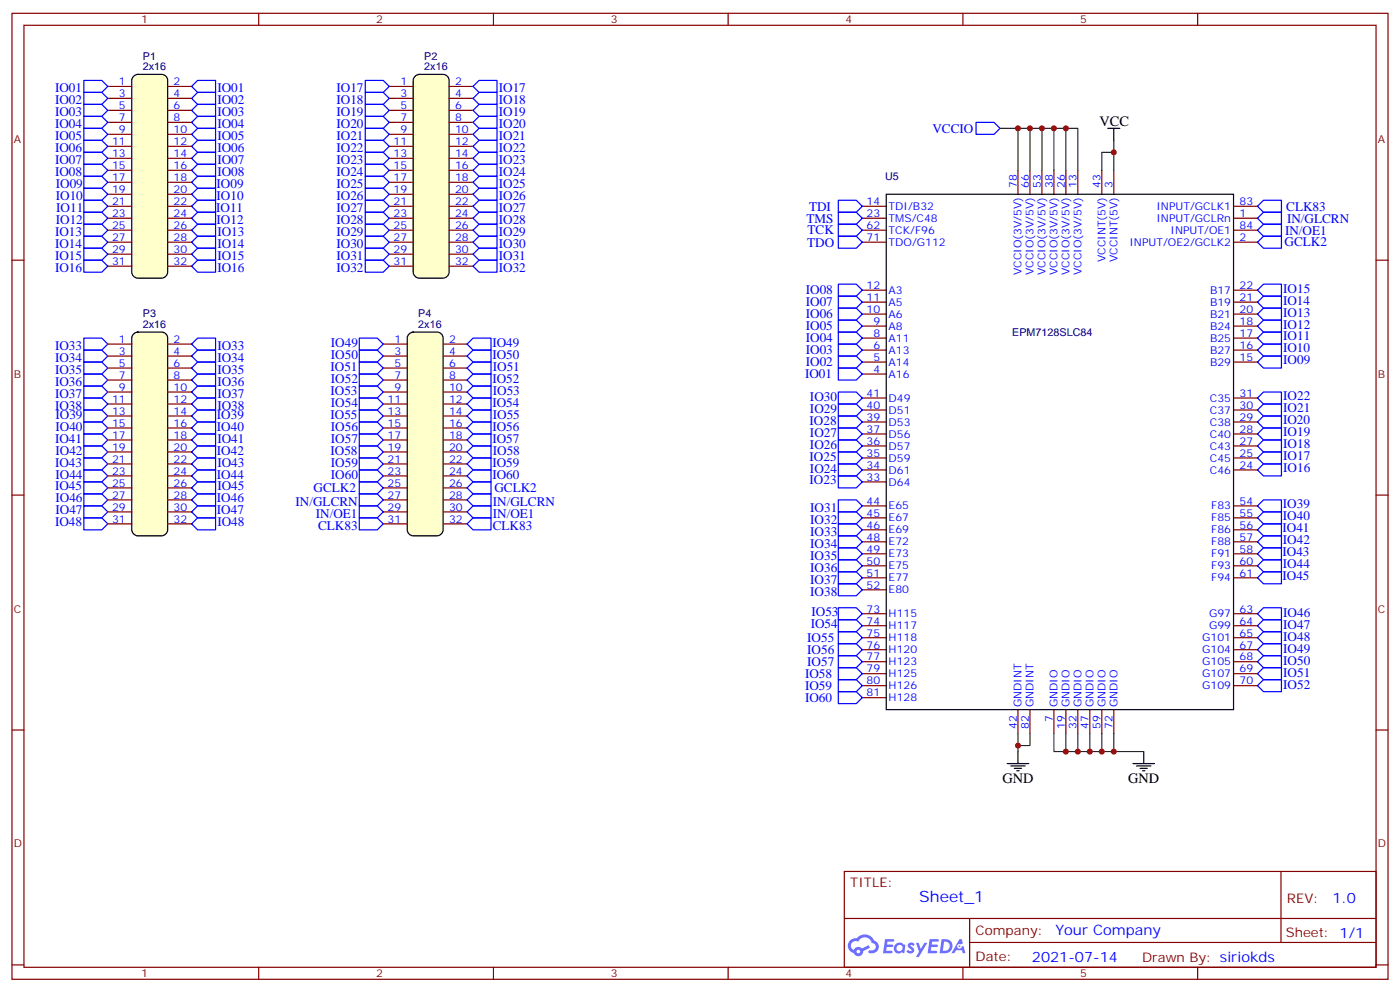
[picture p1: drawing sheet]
<svg xmlns="http://www.w3.org/2000/svg" width="412mm" height="292mm" viewBox="0 0 412 292" stroke-linecap="round" stroke-linejoin="round" font-family="sans-serif">
<g fill="none" stroke="#870000" stroke-width=".35">
<path d="M3.5 3.9h405.4v284.4h-405.4zM7.1 7.4h398.2v277.3h-398.2zM76.2 3.9v3.5M145.3 3.9v3.5M214.5 3.9v3.5M283.6 3.9v3.5M352.8 3.9v3.5M3.5 76.6h3.6M405.3 76.6h3.6M3.5 145.7h3.6M405.3 145.7h3.6M3.5 214.9h3.6"/>
<path d="M405.3 214.9h3.6M248.7 256.5h156.6v28.2h-156.6zM377.3 256.5v20.9M248.7 270.4h156.5M285.6 277.4h119.6M285.6 270.4v14.1M3.5 284h3.6M76.2 284.7v3.6M145.3 284.7v3.6M214.5 284.7v3.6M283.6 284.7v3.6M352.8 284.7v3.6"/>
<path d="M405.3 284h3.6"/>
</g>
<g fill="#5487ff">
<path d="M267.7 277.7a1.22 1.22 0 0 1 1.7 .2l-.4 .6a.47 .47 0 0 0-.3-.4 .47 .47 0 0 0-.5 .2l.1 .2a1.14 1.14 0 0 1 .8 1.8 1.14 1.14 0 0 1-1.9 0l-.2-.2 .5-.6 .7 .5a.29 .29 0 0 0 .3-.3 .29 .29 0 0 0-.2-.3 1.04 1.04 0 0 1-.6-1.7z"/>
<path d="M260.7 276.4h2.4l.3 .2-.2 .5-1.8 .1-.1 .8h1.5l.3 .4-.3 .4h-1.6l-.2 1.1h1.7l.2 .3-.2 .3-2.6 .1z"/>
<path d="M273.8 276.4h2.4l.3 .2-.1 .5-1.8 .1-.2 .8h1.6l.3 .4-.4 .4h-1.6l-.1 1.1h1.7l.2 .3-.2 .3-2.6 .1z"/>
<path d="M282.6 276.4h.7l.3 1.3-.6 .3a.69 .69 0 0 0-1 .3 .69 .69 0 0 0 .4 .9 .69 .69 0 0 0 .9-.6l.5-.2 .6 2.2h-.8l-.2-.9h-1.8l-.5 .9h-.8z"/>
<path d="M269.8 277.5h.8l.6 1.8 1.1-1.8h.9l-2.6 4.2h-.8l.9-1.5z"/>
<path d="M277.4 276.4l-.6 4.2h1.3a2.11 2.11 0 0 0 2.5-2.1 2.11 2.11 0 0 0-2.5-2.1zM278.1 277.2a1.39 1.39 0 0 1 1.7 1.4 1.39 1.39 0 0 1-1.8 1.3h-.3z"/>
<path d="M263.7 278.1a1.54 1.54 0 0 0-.1 2.1 1.54 1.54 0 0 0 2.2 .1l.6 .3 .3-2.3-.2-.3h-.4a1.49 1.49 0 0 0-2.4 .1zM264 279.1a.94 .94 0 0 1 1.8 0 .94 .94 0 0 1-1.8 0z"/>
<path d="M250.4 276.8a2.18 2.18 0 0 0 1.1 3.7 1.44 1.44 0 0 0 1.6 .9 1.44 1.44 0 0 0 1.2-1.4l2-1-.5-.8-1.9 1a1.47 1.47 0 0 0-2.4 .4 1.39 1.39 0 0 1-.7-1.9 1.39 1.39 0 0 1 2-.5 2.12 2.12 0 0 1 2.2-1.3 2.12 2.12 0 0 1 1.9 1.7 1.14 1.14 0 0 1 1.1 1.4 1.14 1.14 0 0 1-1.7 .7 .43 .43 0 0 0-.5 .4 .43 .43 0 0 0 .4 .5 1.98 1.98 0 0 0 2.5-1.2 1.98 1.98 0 0 0-1.2-2.6 3.1 3.1 0 0 0-5.3-.6l-.9 .1zM252.3 280.1a.55 .55 0 0 1 1.1 0 .55 .55 0 0 1-1.1 0z"/>
<circle cx="282.6" cy="278.5" r=".26"/>
</g>
<g fill="none" stroke="#870000" stroke-width=".35">
<path d="M299.9 50.1v7.1M303.4 50.1v7.1M306.9 50.1v7.1M310.4 50.1v7.1M314 50.1v7.1M317.5 50.1v7.1M324.6 50.1v7.1M328.1 50.1v7.1M254 60.7h7.1M254 64.2h7.1M254 67.8h7.1M254 71.3h7.1"/>
<path d="M363.4 60.7h7M363.4 64.2h7M363.4 67.8h7M363.4 71.3h7M254 85.4h7.1M254 88.9h7.1M254 92.5h7.1M254 96h7.1M254 99.5h7.1M363.4 85.4h7M363.4 88.9h7M363.4 92.5h7"/>
<path d="M363.4 96h7M363.4 99.5h7M254 103h7.1M254 106.6h7.1M254 110.1h7.1M254 117.2h7.1M363.4 103h7M363.4 106.6h7M363.4 117.2h7M254 120.7h7.1M254 124.2h7.1M254 127.7h7.1"/>
<path d="M254 131.3h7.1M254 134.8h7.1M254 138.3h7.1M363.4 120.7h7M363.4 124.2h7M363.4 127.7h7M363.4 131.3h7M363.4 134.8h7M363.4 138.3h7M254 141.9h7.1M254 148.9h7.1M254 152.4h7.1"/>
<path d="M254 156h7.1M254 159.5h7.1M363.4 148.9h7M363.4 152.4h7M363.4 156h7M363.4 159.5h7M254 163h7.1M254 166.5h7.1M254 170.1h7.1M254 173.6h7.1M363.4 163h7M363.4 166.5h7"/>
<path d="M363.4 170.1h7M254 180.7h7.1M254 184.2h7.1M254 187.7h7.1M254 191.2h7.1M254 194.8h7.1M254 198.3h7.1M363.4 180.7h7M363.4 184.2h7M363.4 187.7h7M363.4 191.2h7M363.4 194.8h7"/>
<path d="M363.4 198.3h7M254 201.8h7.1M254 205.4h7.1M299.9 208.9v7M303.4 208.9v7M310.4 208.9v7M314 208.9v7M317.5 208.9v7M321 208.9v7M324.6 208.9v7M328.1 208.9v7M363.4 201.8h7"/>
</g>
<g fill="none" stroke="#000" stroke-width=".35">
<path d="M326.3 37.8h3.5M328.1 37.8v3.5M261.1 57.2h102.3v151.7h-102.3zM296.7 224.8h6.3M297.7 225.5h4.3M298.8 226.2h2.1M299.5 226.9h.7M299.9 221.2v3.6M333.7 224.8h6.4M334.8 225.5h4.2M335.8 226.2h2.2M336.5 226.9h.8"/>
<path d="M336.9 221.2v3.6"/>
</g>
<g fill="none" stroke="#00f" stroke-width=".35">
<path d="M107.6 23.7h5.3l1.8 1.7-1.8 1.8h-5.3zM107.6 27.2h5.3l1.8 1.8-1.8 1.7h-5.3zM107.6 30.7h5.3l1.8 1.8-1.8 1.8h-5.3zM107.6 34.3h5.3l1.8 1.7-1.8 1.8h-5.3zM107.6 37.8h5.3l1.8 1.7-1.8 1.8h-5.3zM287.5 36h5.3l1.8 1.8-1.8 1.7h-5.3zM107.6 41.3h5.3l1.8 1.8-1.8 1.7h-5.3zM107.6 44.8h5.3l1.8 1.8-1.8 1.8h-5.3zM107.6 48.4h5.3l1.8 1.7-1.8 1.8h-5.3zM107.6 51.9h5.3l1.8 1.8-1.8 1.7h-5.3zM107.6 55.4h5.3l1.8 1.8-1.8 1.7h-5.3zM107.6 58.9h5.3l1.8 1.8-1.8 1.8h-5.3z"/>
<path d="M246.9 58.9h5.3l1.8 1.8-1.8 1.8h-5.3zM372.2 58.9h5.3v3.6h-5.3l-1.8-1.8zM107.6 62.5h5.3l1.8 1.7-1.8 1.8h-5.3zM107.6 66h5.3l1.8 1.8-1.8 1.7h-5.3zM107.6 69.5h5.3l1.8 1.8-1.8 1.8h-5.3zM107.6 73.1h5.3l1.8 1.7-1.8 1.8h-5.3zM107.6 76.6h5.3l1.8 1.8-1.8 1.7h-5.3zM246.9 62.5h5.3l1.8 1.7-1.8 1.8h-5.3zM246.9 66h5.3l1.8 1.8-1.8 1.7h-5.3zM246.9 69.5h5.3l1.8 1.8-1.8 1.8h-5.3zM370.4 64.2l1.8-1.7h5.3v3.5h-5.3zM372.2 66h5.3v3.5h-5.3l-1.8-1.7z"/>
<path d="M372.2 69.5h5.3v3.6h-5.3l-1.8-1.8zM24.7 99.5h5.3l1.7 1.8-1.7 1.7h-5.3zM105.8 99.5h5.3l1.8 1.8-1.8 1.7h-5.3zM246.9 97.8h5.3l1.8 1.7-1.8 1.8h-5.3zM246.9 94.2h5.3l1.8 1.8-1.8 1.8h-5.3zM246.9 90.7h5.3l1.8 1.8-1.8 1.7h-5.3zM246.9 87.2h5.3l1.8 1.7-1.8 1.8h-5.3zM246.9 83.6h5.3l1.8 1.8-1.8 1.8h-5.3zM370.4 99.5l1.8-1.7h5.3v3.5h-5.3zM370.4 96l1.8-1.8h5.3v3.6h-5.3zM370.4 92.5l1.8-1.8h5.3v3.5h-5.3zM370.4 88.9l1.8-1.7h5.3v3.5h-5.3z"/>
<path d="M370.4 85.4l1.8-1.8h5.3v3.6h-5.3zM24.7 103h5.3l1.7 1.8-1.7 1.8h-5.3zM24.7 106.6h5.3l1.7 1.7-1.7 1.8h-5.3zM24.7 110.1h5.3l1.7 1.8-1.7 1.7h-5.3zM24.7 113.6h5.3l1.7 1.8-1.7 1.8h-5.3zM105.8 103h5.3l1.8 1.8-1.8 1.8h-5.3zM105.8 106.6h5.3l1.8 1.7-1.8 1.8h-5.3zM105.8 110.1h5.3l1.8 1.8-1.8 1.7h-5.3zM105.8 113.6h5.3l1.8 1.8-1.8 1.8h-5.3zM105.8 117.2h5.3l1.8 1.7-1.8 1.8h-5.3zM246.9 108.3h5.3l1.8 1.8-1.8 1.8h-5.3zM246.9 104.8h5.3l1.8 1.8-1.8 1.7h-5.3z"/>
<path d="M246.9 101.3h5.3l1.8 1.7-1.8 1.8h-5.3zM246.9 118.9h5.3l1.8 1.8-1.8 1.7h-5.3zM246.9 115.4h5.3l1.8 1.8-1.8 1.7h-5.3zM370.4 106.6l1.8-1.8h5.3v3.5h-5.3zM370.4 103l1.8-1.7h5.3v3.5h-5.3zM370.4 117.2l1.8-1.8h5.3v3.5h-5.3zM24.7 120.7h5.3l1.7 1.7-1.7 1.8h-5.3zM24.7 124.2h5.3l1.7 1.8-1.7 1.7h-5.3zM24.7 127.7h5.3l1.7 1.8-1.7 1.8h-5.3zM24.7 131.3h5.3l1.7 1.7-1.7 1.8h-5.3zM24.7 134.8h5.3l1.7 1.8-1.7 1.7h-5.3zM24.7 138.3h5.3l1.7 1.8-1.7 1.8h-5.3z"/>
<path d="M105.8 120.7h5.3l1.8 1.7-1.8 1.8h-5.3zM105.8 124.2h5.3l1.8 1.8-1.8 1.7h-5.3zM105.8 127.7h5.3l1.8 1.8-1.8 1.8h-5.3zM105.8 131.3h5.3l1.8 1.7-1.8 1.8h-5.3zM105.8 134.8h5.3l1.8 1.8-1.8 1.7h-5.3zM105.8 138.3h5.3l1.8 1.8-1.8 1.8h-5.3zM246.9 136.6h5.3l1.8 1.7-1.8 1.8h-5.3zM246.9 133h5.3l1.8 1.8-1.8 1.8h-5.3zM246.9 129.5h5.3l1.8 1.8-1.8 1.7h-5.3zM246.9 126h5.3l1.8 1.7-1.8 1.8h-5.3zM246.9 122.4h5.3l1.8 1.8-1.8 1.8h-5.3zM370.4 138.3l1.8-1.7h5.3v3.5h-5.3z"/>
<path d="M370.4 134.8l1.8-1.8h5.3v3.6h-5.3zM370.4 131.3l1.8-1.8h5.3v3.5h-5.3zM370.4 127.7l1.8-1.7h5.3v3.5h-5.3zM370.4 124.2l1.8-1.8h5.3v3.6h-5.3zM370.4 120.7l1.8-1.8h5.3v3.5h-5.3zM24.7 141.9h5.3l1.7 1.7-1.7 1.8h-5.3zM24.7 145.4h5.3l1.7 1.7-1.7 1.8h-5.3zM24.7 148.9h5.3l1.7 1.8-1.7 1.7h-5.3zM24.7 152.4h5.3l1.7 1.8-1.7 1.8h-5.3zM105.8 152.4h5.3l1.8 1.8-1.8 1.8h-5.3zM105.8 148.9h5.3l1.8 1.8-1.8 1.7h-5.3zM105.8 145.4h5.3l1.8 1.7-1.8 1.8h-5.3z"/>
<path d="M105.8 141.9h5.3l1.8 1.7-1.8 1.8h-5.3zM246.9 140.1h5.3l1.8 1.8-1.8 1.7h-5.3zM246.9 147.1h5.3l1.8 1.8-1.8 1.8h-5.3zM246.9 150.7h5.3l1.8 1.7-1.8 1.8h-5.3zM246.9 154.2h5.3l1.8 1.8-1.8 1.7h-5.3zM246.9 157.7h5.3l1.8 1.8-1.8 1.8h-5.3zM370.4 148.9l1.8-1.8h5.3v3.6h-5.3zM370.4 152.4l1.8-1.7h5.3v3.5h-5.3zM370.4 156l1.8-1.8h5.3v3.5h-5.3zM370.4 159.5l1.8-1.8h5.3v3.6h-5.3zM246.9 161.3h5.3l1.8 1.7-1.8 1.8h-5.3zM246.9 164.8h5.3l1.8 1.7-1.8 1.8h-5.3z"/>
<path d="M246.9 168.3h5.3l1.8 1.8-1.8 1.7h-5.3zM246.9 171.8h5.3l1.8 1.8-1.8 1.8h-5.3zM246.9 178.9h5.3l1.8 1.8-1.8 1.7h-5.3zM370.4 163l1.8-1.7h5.3v3.5h-5.3zM370.4 166.5l1.8-1.7h5.3v3.5h-5.3zM370.4 170.1l1.8-1.8h5.3v3.5h-5.3zM246.9 182.4h5.3l1.8 1.8-1.8 1.7h-5.3zM246.9 185.9h5.3l1.8 1.8-1.8 1.8h-5.3zM246.9 189.5h5.3l1.8 1.7-1.8 1.8h-5.3zM246.9 193h5.3l1.8 1.8-1.8 1.7h-5.3zM246.9 196.5h5.3l1.8 1.8-1.8 1.8h-5.3zM370.4 180.7l1.8-1.8h5.3v3.5h-5.3z"/>
<path d="M370.4 184.2l1.8-1.8h5.3v3.5h-5.3zM370.4 187.7l1.8-1.8h5.3v3.6h-5.3zM370.4 191.2l1.8-1.7h5.3v3.5h-5.3zM370.4 194.8l1.8-1.8h5.3v3.5h-5.3zM370.4 198.3l1.8-1.8h5.3v3.6h-5.3zM246.9 200.1h5.3l1.8 1.7-1.8 1.8h-5.3zM246.9 203.6h5.3l1.8 1.8-1.8 1.7h-5.3zM370.4 201.8l1.8-1.7h5.3v3.5h-5.3z"/>
</g>
<g fill="none" stroke="#008700" stroke-width=".35">
<path d="M294.6 37.8h22.9v12.3M299.9 37.8v12.3M303.4 37.8v12.3M306.9 37.8v12.3M310.4 37.8v12.3M314 37.8v12.3M328.1 44.8h-3.5v5.3M328.1 41.3v8.8M299.9 215.9v5.3M303.4 215.9v3.6h-3.5M310.4 215.9v5.3h26.5M314 215.9v5.3"/>
<path d="M317.5 215.9v5.3M321 215.9v5.3M324.6 215.9v5.3M328.1 215.9v5.3"/>
</g>
<path d="M39.4 22.4l1.2-.5h7a1.76 1.76 0 0 1 1.8 1.8v56.4a1.89 1.89 0 0 1-1.8 1.8h-7a1.89 1.89 0 0 1-1.8-1.8v-56.4z" fill="#ffc" stroke="#000" stroke-width=".35"/>
<g fill="none" stroke="#870000" stroke-width=".35">
<path d="M31.7 25.4h7.1M31.7 29h7.1M31.7 32.5h7.1M31.7 36h7.1M31.7 39.5h7.1M49.4 25.4h7M49.4 29h7M49.4 32.5h7M49.4 36h7M49.4 39.5h7M31.7 43.1h7.1M31.7 46.6h7.1"/>
<path d="M31.7 50.1h7.1M31.7 53.7h7.1M31.7 57.2h7.1M49.4 43.1h7M49.4 46.6h7M49.4 50.1h7M49.4 53.7h7M49.4 57.2h7M31.7 60.7h7.1M31.7 64.2h7.1M31.7 67.8h7.1M31.7 71.3h7.1"/>
<path d="M31.7 74.8h7.1M31.7 78.4h7.1M49.4 60.7h7M49.4 64.2h7M49.4 67.8h7M49.4 71.3h7M49.4 74.8h7M49.4 78.4h7"/>
</g>
<g fill="none" stroke="#00f" stroke-width=".35">
<path d="M24.7 37.8h5.3l1.7 1.7-1.7 1.8h-5.3zM24.7 34.3h5.3l1.7 1.7-1.7 1.8h-5.3zM24.7 30.7h5.3l1.7 1.8-1.7 1.8h-5.3zM24.7 27.2h5.3l1.7 1.8-1.7 1.7h-5.3zM24.7 23.7h5.3l1.7 1.7-1.7 1.8h-5.3zM56.4 32.5l1.8-1.8h5.3v3.6h-5.3zM56.4 29l1.8-1.8h5.3v3.5h-5.3zM58.2 37.8h5.3v3.5h-5.3l-1.8-1.8zM58.2 34.3h5.3v3.5h-5.3l-1.8-1.8zM58.2 23.7h5.3v3.5h-5.3l-1.8-1.8zM24.7 58.9h5.3l1.7 1.8-1.7 1.8h-5.3zM24.7 55.4h5.3l1.7 1.8-1.7 1.7h-5.3z"/>
<path d="M24.7 51.9h5.3l1.7 1.8-1.7 1.7h-5.3zM24.7 48.4h5.3l1.7 1.7-1.7 1.8h-5.3zM24.7 44.8h5.3l1.7 1.8-1.7 1.8h-5.3zM24.7 41.3h5.3l1.7 1.8-1.7 1.7h-5.3zM58.2 58.9h5.3v3.6h-5.3l-1.8-1.8zM58.2 55.4h5.3v3.5h-5.3l-1.8-1.7zM58.2 51.9h5.3v3.5h-5.3l-1.8-1.7zM58.2 48.4h5.3v3.5h-5.3l-1.8-1.8zM58.2 44.8h5.3v3.6h-5.3l-1.8-1.8zM58.2 41.3h5.3v3.5h-5.3l-1.8-1.7zM24.7 76.6h5.3l1.7 1.8-1.7 1.7h-5.3zM24.7 73.1h5.3l1.7 1.7-1.7 1.8h-5.3z"/>
<path d="M24.7 69.5h5.3l1.7 1.8-1.7 1.8h-5.3zM24.7 66h5.3l1.7 1.8-1.7 1.7h-5.3zM24.7 62.5h5.3l1.7 1.7-1.7 1.8h-5.3zM58.2 76.6h5.3v3.5h-5.3l-1.8-1.7zM58.2 73.1h5.3v3.5h-5.3l-1.8-1.8zM58.2 69.5h5.3v3.6h-5.3l-1.8-1.8zM58.2 66h5.3v3.5h-5.3l-1.8-1.7zM58.2 62.5h5.3v3.5h-5.3l-1.8-1.8z"/>
</g>
<path d="M122.3 22.4l1.2-.5h7a1.76 1.76 0 0 1 1.8 1.8v56.4a1.89 1.89 0 0 1-1.8 1.8h-7a1.89 1.89 0 0 1-1.8-1.8v-56.4z" fill="#ffc" stroke="#000" stroke-width=".35"/>
<g fill="none" stroke="#870000" stroke-width=".35">
<path d="M114.7 25.4h7M114.7 29h7M114.7 32.5h7M114.7 36h7M114.7 39.5h7M132.3 25.4h7M132.3 29h7M132.3 32.5h7M132.3 36h7M132.3 39.5h7M114.7 43.1h7M114.7 46.6h7"/>
<path d="M114.7 50.1h7M114.7 53.7h7M114.7 57.2h7M132.3 43.1h7M132.3 46.6h7M132.3 50.1h7M132.3 53.7h7M132.3 57.2h7M114.7 60.7h7M114.7 64.2h7M114.7 67.8h7M114.7 71.3h7"/>
<path d="M114.7 74.8h7M114.7 78.4h7M132.3 60.7h7M132.3 64.2h7M132.3 67.8h7M132.3 71.3h7M132.3 74.8h7M132.3 78.4h7"/>
</g>
<g fill="none" stroke="#00f" stroke-width=".35">
<path d="M139.3 32.5l1.8-1.8h5.3v3.6h-5.3zM139.3 29l1.8-1.8h5.3v3.5h-5.3zM141.1 37.8h5.3v3.5h-5.3l-1.8-1.8zM141.1 34.3h5.3v3.5h-5.3l-1.8-1.8zM141.1 23.7h5.3v3.5h-5.3l-1.8-1.8zM141.1 58.9h5.3v3.6h-5.3l-1.8-1.8zM141.1 55.4h5.3v3.5h-5.3l-1.8-1.7zM141.1 51.9h5.3v3.5h-5.3l-1.8-1.7zM141.1 48.4h5.3v3.5h-5.3l-1.8-1.8zM141.1 44.8h5.3v3.6h-5.3l-1.8-1.8zM141.1 41.3h5.3v3.5h-5.3l-1.8-1.7zM141.1 76.6h5.3v3.5h-5.3l-1.8-1.7z"/>
<path d="M141.1 73.1h5.3v3.5h-5.3l-1.8-1.8zM141.1 69.5h5.3v3.6h-5.3l-1.8-1.8zM141.1 66h5.3v3.5h-5.3l-1.8-1.7zM141.1 62.5h5.3v3.5h-5.3l-1.8-1.8z"/>
</g>
<path d="M39.4 98.3l1.2-.5h7a1.76 1.76 0 0 1 1.8 1.7v56.5a1.89 1.89 0 0 1-1.8 1.7h-7a1.89 1.89 0 0 1-1.8-1.7v-56.5z" fill="#ffc" stroke="#000" stroke-width=".35"/>
<g fill="none" stroke="#870000" stroke-width=".35">
<path d="M31.7 101.3h7.1M31.7 104.8h7.1M31.7 108.3h7.1M31.7 111.9h7.1M31.7 115.4h7.1M31.7 118.9h7.1M49.4 101.3h7M49.4 104.8h7M49.4 108.3h7M49.4 111.9h7M49.4 115.4h7M49.4 118.9h7"/>
<path d="M31.7 122.4h7.1M31.7 126h7.1M31.7 129.5h7.1M31.7 133h7.1M31.7 136.6h7.1M49.4 122.4h7M49.4 126h7M49.4 129.5h7M49.4 133h7M49.4 136.6h7M31.7 140.1h7.1M31.7 143.6h7.1"/>
<path d="M31.7 147.1h7.1M31.7 150.7h7.1M31.7 154.2h7.1M49.4 140.1h7M49.4 143.6h7M49.4 147.1h7M49.4 150.7h7M49.4 154.2h7"/>
</g>
<g fill="none" stroke="#00f" stroke-width=".35">
<path d="M58.2 99.5h5.3v3.5h-5.3l-1.8-1.7zM24.7 117.2h5.3l1.7 1.7-1.7 1.8h-5.3zM56.4 111.9l1.8-1.8h5.3v3.5h-5.3zM58.2 117.2h5.3v3.5h-5.3l-1.8-1.8zM58.2 113.6h5.3v3.6h-5.3l-1.8-1.8zM58.2 106.6h5.3v3.5h-5.3l-1.8-1.8zM58.2 103h5.3v3.6h-5.3l-1.8-1.8zM56.4 136.6l1.8-1.8h5.3v3.5h-5.3zM56.4 133l1.8-1.7h5.3v3.5h-5.3zM56.4 129.5l1.8-1.8h5.3v3.6h-5.3zM56.4 126l1.8-1.8h5.3v3.5h-5.3zM56.4 122.4l1.8-1.7h5.3v3.5h-5.3z"/>
<path d="M56.4 154.2l1.8-1.8h5.3v3.6h-5.3zM56.4 150.7l1.8-1.8h5.3v3.5h-5.3zM56.4 147.1l1.8-1.7h5.3v3.5h-5.3zM56.4 143.6l1.8-1.7h5.3v3.5h-5.3zM56.4 140.1l1.8-1.8h5.3v3.6h-5.3z"/>
</g>
<path d="M120.5 98.3l1.2-.5h7.1a1.76 1.76 0 0 1 1.7 1.7v56.5a1.89 1.89 0 0 1-1.7 1.7h-7.1a1.89 1.89 0 0 1-1.8-1.7v-56.5z" fill="#ffc" stroke="#000" stroke-width=".35"/>
<g fill="none" stroke="#870000" stroke-width=".35">
<path d="M112.9 101.3h7M112.9 104.8h7M112.9 108.3h7M112.9 111.9h7M112.9 115.4h7M112.9 118.9h7M130.5 101.3h7.1M130.5 104.8h7.1M130.5 108.3h7.1M130.5 111.9h7.1M130.5 115.4h7.1M130.5 118.9h7.1"/>
<path d="M112.9 122.4h7M112.9 126h7M112.9 129.5h7M112.9 133h7M112.9 136.6h7M130.5 122.4h7.1M130.5 126h7.1M130.5 129.5h7.1M130.5 133h7.1M130.5 136.6h7.1M112.9 140.1h7M112.9 143.6h7"/>
<path d="M112.9 147.1h7M112.9 150.7h7M112.9 154.2h7M130.5 140.1h7.1M130.5 143.6h7.1M130.5 147.1h7.1M130.5 150.7h7.1M130.5 154.2h7.1"/>
</g>
<g fill="none" stroke="#00f" stroke-width=".35">
<path d="M137.6 101.3l1.7-1.8h5.3v3.5h-5.3zM137.6 104.8l1.7-1.8h5.3v3.6h-5.3zM137.6 108.3l1.7-1.7h5.3v3.5h-5.3zM137.6 111.9l1.7-1.8h5.3v3.5h-5.3zM137.6 115.4l1.7-1.8h5.3v3.6h-5.3zM137.6 118.9l1.7-1.7h5.3v3.5h-5.3zM137.6 122.4l1.7-1.7h5.3v3.5h-5.3zM137.6 126l1.7-1.8h5.3v3.5h-5.3zM137.6 129.5l1.7-1.8h5.3v3.6h-5.3zM137.6 133l1.7-1.7h5.3v3.5h-5.3zM137.6 136.6l1.7-1.8h5.3v3.5h-5.3zM137.6 140.1l1.7-1.8h5.3v3.6h-5.3z"/>
<path d="M139.3 141.9h5.3v3.5h-5.3l-1.7-1.8zM139.3 145.4h5.3v3.5h-5.3l-1.7-1.8zM139.3 148.9h5.3v3.5h-5.3l-1.7-1.7zM139.3 152.4h5.3v3.6h-5.3l-1.7-1.8z"/>
</g>
<g fill="#c00">
<circle cx="328.1" cy="44.8" r=".88"/>
<circle cx="299.9" cy="37.8" r=".88"/>
<circle cx="303.4" cy="37.8" r=".88"/>
<circle cx="306.9" cy="37.8" r=".88"/>
<circle cx="310.4" cy="37.8" r=".88"/>
<circle cx="314" cy="37.8" r=".88"/>
<circle cx="299.9" cy="219.5" r=".88"/>
<circle cx="314" cy="221.2" r=".88"/>
<circle cx="317.5" cy="221.2" r=".88"/>
<circle cx="321" cy="221.2" r=".88"/>
<circle cx="324.6" cy="221.2" r=".88"/>
<circle cx="328.1" cy="221.2" r=".88"/>
</g>
<text font-size="4.6" fill="#00f" x="270.8" y="265.5">Sheet_1</text>
<g font-size="4.2">
<text x="323.8" y="37.1">VCC</text>
<text x="295.3" y="230.4">GND</text>
<text x="332.3" y="230.4">GND</text>
</g>
<g font-size="4.2" fill="#00f">
<text x="392.5" y="265.8">1.0</text>
<text x="310.9" y="275.3">Your Company</text>
<text x="304" y="283.1">2021-07-14</text>
</g>
<g font-size="3.9" fill="#00f">
<text x="16.2" y="27.2">IO01</text>
<text x="64" y="27.2">IO01</text>
<text x="99.1" y="27.2">IO17</text>
<text x="146.9" y="27.2">IO17</text>
<text x="16.2" y="34.3">IO03</text>
<text x="16.2" y="30.7">IO02</text>
<text x="64" y="34.3">IO03</text>
<text x="64" y="30.7">IO02</text>
<text x="99.1" y="30.7">IO18</text>
<text x="99.1" y="34.3">IO19</text>
<text x="146.9" y="34.3">IO19</text>
<text x="146.9" y="30.7">IO18</text>
<text x="16.2" y="41.3">IO05</text>
<text x="16.2" y="37.8">IO04</text>
<text x="64" y="41.3">IO05</text>
<text x="64" y="37.8">IO04</text>
<text x="99.1" y="37.8">IO20</text>
<text x="99.1" y="41.3">IO21</text>
<text x="146.9" y="41.3">IO21</text>
<text x="146.9" y="37.8">IO20</text>
<text x="274.7" y="39.2">VCCIO</text>
<text x="16.2" y="44.8">IO06</text>
<text x="64" y="44.8">IO06</text>
<text x="99.1" y="44.8">IO22</text>
<text x="146.9" y="44.8">IO22</text>
<text x="16.2" y="51.9">IO08</text>
<text x="16.2" y="48.4">IO07</text>
<text x="64" y="51.9">IO08</text>
<text x="64" y="48.4">IO07</text>
<text x="99.1" y="48.4">IO23</text>
<text x="99.1" y="51.9">IO24</text>
<text x="146.9" y="51.9">IO24</text>
<text x="146.9" y="48.4">IO23</text>
<text x="16.4" y="58.9">IO10</text>
<text x="16.4" y="55.4">IO09</text>
<text x="63.8" y="58.9">IO10</text>
<text x="63.8" y="55.4">IO09</text>
<text x="99.1" y="55.4">IO25</text>
<text x="99.1" y="58.9">IO26</text>
<text x="146.9" y="58.9">IO26</text>
<text x="146.9" y="55.4">IO25</text>
<text x="16.6" y="62.5">IO11</text>
<text x="63.7" y="62.5">IO11</text>
<text x="99.1" y="62.5">IO27</text>
<text x="146.9" y="62.5">IO27</text>
<text x="237.6" y="65.5">TMS</text>
<text x="238.3" y="62">TDI</text>
<text x="378.9" y="62">CLK83</text>
<text x="379.1" y="65.5">IN/GLCRN</text>
<text x="16.2" y="69.5">IO13</text>
<text x="16.4" y="66">IO12</text>
<text x="63.8" y="66">IO12</text>
<text x="64" y="69.5">IO13</text>
<text x="99.1" y="66">IO28</text>
<text x="99.1" y="69.5">IO29</text>
<text x="146.9" y="69.5">IO29</text>
<text x="146.9" y="66">IO28</text>
<text x="237.9" y="69">TCK</text>
<text x="378.5" y="69">IN/OE1</text>
<text x="16.2" y="76.6">IO15</text>
<text x="16.2" y="73.1">IO14</text>
<text x="64" y="76.6">IO15</text>
<text x="64" y="73.1">IO14</text>
<text x="99.1" y="73.1">IO30</text>
<text x="99.1" y="76.6">IO31</text>
<text x="146.9" y="76.6">IO31</text>
<text x="146.9" y="73.1">IO30</text>
<text x="237.8" y="72.6">TDO</text>
<text x="378.4" y="72.6">GCLK2</text>
<text x="16.2" y="80.1">IO16</text>
<text x="64" y="80.1">IO16</text>
<text x="99.1" y="80.1">IO32</text>
<text x="146.9" y="80.1">IO32</text>
<text x="237.4" y="86.7">IO08</text>
<text x="377.9" y="89.6">IO14</text>
<text x="378" y="86.1">IO15</text>
<text x="237.4" y="93.7">IO06</text>
<text x="237.4" y="90.2">IO07</text>
<text x="378" y="93.2">IO13</text>
<text x="237.4" y="100.8">IO04</text>
<text x="237.4" y="97.3">IO05</text>
<text x="378" y="100.2">IO11</text>
<text x="378" y="96.7">IO12</text>
<text x="16.2" y="103">IO33</text>
<text x="16.2" y="106.6">IO34</text>
<text x="64" y="106.6">IO34</text>
<text x="64" y="103">IO33</text>
<text x="97.5" y="102">IO49</text>
<text x="97.5" y="105.6">IO50</text>
<text x="145" y="102">IO49</text>
<text x="145" y="105.6">IO50</text>
<text x="237.4" y="107.8">IO02</text>
<text x="237.4" y="104.3">IO03</text>
<text x="377.9" y="103.8">IO10</text>
<text x="378" y="107.3">IO09</text>
<text x="16.2" y="110.1">IO35</text>
<text x="16.2" y="113.6">IO36</text>
<text x="64" y="113.6">IO36</text>
<text x="64" y="110.1">IO35</text>
<text x="97.3" y="109.1">IO51</text>
<text x="97.5" y="112.6">IO52</text>
<text x="145" y="112.6">IO52</text>
<text x="145.2" y="109.1">IO51</text>
<text x="237.1" y="111.4">IO01</text>
<text x="16.2" y="117.2">IO37</text>
<text x="64" y="117.2">IO37</text>
<text x="97.3" y="116.2">IO53</text>
<text x="97.5" y="119.7">IO54</text>
<text x="145" y="119.7">IO54</text>
<text x="145.2" y="116.2">IO53</text>
<text x="238.6" y="117.9">IO30</text>
<text x="378" y="117.9">IO22</text>
<text x="16.2" y="120.7">IO38</text>
<text x="16.3" y="123.2">IO39</text>
<text x="63.9" y="123.2">IO39</text>
<text x="64" y="120.7">IO38</text>
<text x="97.3" y="123.2">IO55</text>
<text x="145.2" y="123.2">IO55</text>
<text x="238.5" y="125">IO28</text>
<text x="238.6" y="121.4">IO29</text>
<text x="377.9" y="124.9">IO20</text>
<text x="378" y="121.4">IO21</text>
<text x="16.2" y="130.3">IO41</text>
<text x="16.3" y="126.7">IO40</text>
<text x="63.9" y="126.7">IO40</text>
<text x="64" y="130.3">IO41</text>
<text x="97.5" y="126.7">IO56</text>
<text x="97.5" y="130.3">IO57</text>
<text x="145" y="126.7">IO56</text>
<text x="145" y="130.3">IO57</text>
<text x="238.6" y="128.5">IO27</text>
<text x="378" y="132">IO18</text>
<text x="378" y="128.4">IO19</text>
<text x="16.2" y="137.3">IO43</text>
<text x="16.3" y="133.8">IO42</text>
<text x="63.9" y="133.8">IO42</text>
<text x="64" y="137.3">IO43</text>
<text x="97.3" y="133.8">IO58</text>
<text x="97.5" y="137.3">IO59</text>
<text x="145" y="137.3">IO59</text>
<text x="145.2" y="133.8">IO58</text>
<text x="238.5" y="135.6">IO25</text>
<text x="238.6" y="132">IO26</text>
<text x="378" y="135.5">IO17</text>
<text x="16.3" y="140.8">IO44</text>
<text x="63.9" y="140.8">IO44</text>
<text x="97.5" y="140.8">IO60</text>
<text x="145" y="140.8">IO60</text>
<text x="238.5" y="142.6">IO23</text>
<text x="238.6" y="139.1">IO24</text>
<text x="378" y="139">IO16</text>
<text x="16.2" y="144.4">IO45</text>
<text x="16.3" y="147.9">IO46</text>
<text x="63.9" y="147.9">IO46</text>
<text x="64" y="144.4">IO45</text>
<text x="87.1" y="148.9">IN/GLCRN</text>
<text x="92.4" y="144.9">GCLK2</text>
<text x="145.2" y="148.9">IN/GLCRN</text>
<text x="145.6" y="144.9">GCLK2</text>
<text x="377.9" y="149.7">IO39</text>
<text x="16.2" y="155">IO48</text>
<text x="16.3" y="151.4">IO47</text>
<text x="63.9" y="151.4">IO47</text>
<text x="64" y="155">IO48</text>
<text x="93" y="152.4">IN/OE1</text>
<text x="93.7" y="156">CLK83</text>
<text x="145.2" y="152.4">IN/OE1</text>
<text x="145.2" y="156">CLK83</text>
<text x="238.7" y="150.7">IO31</text>
<text x="238.7" y="154.2">IO32</text>
<text x="377.9" y="153.2">IO40</text>
<text x="238.7" y="157.7">IO33</text>
<text x="238.7" y="161.3">IO34</text>
<text x="377.8" y="156.7">IO41</text>
<text x="377.9" y="160.2">IO42</text>
<text x="238.7" y="164.8">IO35</text>
<text x="377.8" y="163.8">IO43</text>
<text x="377.9" y="167.3">IO44</text>
<text x="238.7" y="168.3">IO36</text>
<text x="238.7" y="171.8">IO37</text>
<text x="377.8" y="170.8">IO45</text>
<text x="238.7" y="175.4">IO38</text>
<text x="238.8" y="184.9">IO54</text>
<text x="239" y="181.4">IO53</text>
<text x="378" y="181.7">IO46</text>
<text x="378" y="185.2">IO47</text>
<text x="237.8" y="188.9">IO55</text>
<text x="378" y="188.8">IO48</text>
<text x="237.8" y="192.5">IO56</text>
<text x="237.8" y="196">IO57</text>
<text x="378" y="192.3">IO49</text>
<text x="378" y="195.8">IO50</text>
<text x="237.1" y="199.6">IO58</text>
<text x="237.1" y="203.1">IO59</text>
<text x="378" y="199.4">IO51</text>
<text x="378" y="202.9">IO52</text>
<text x="237.1" y="206.6">IO60</text>
</g>
<g font-size="3.9" fill="#800">
<text x="250.5" y="261.1">TITLE:</text>
<text x="379.1" y="265.8">REV:</text>
<text x="287.4" y="275.3">Company:</text>
<text x="378.7" y="275.9">Sheet: 1/1</text>
<text x="287.4" y="283">Date:</text>
<text x="336.4" y="283.1">Draw</text>
<text x="346.6" y="283.1">n By: siriokds</text>
</g>
<g font-size="3.2" fill="#800">
<text x="41.6" y="6.9">1</text>
<text x="110.8" y="6.9">2</text>
<text x="179.9" y="6.9">3</text>
<text x="249.1" y="6.9">4</text>
<text x="318.2" y="6.9">5</text>
<text x="4.1" y="42">A</text>
<text x="405.9" y="42">A</text>
<text x="4.1" y="111.2">B</text>
<text x="405.9" y="111.2">B</text>
<text x="4.1" y="180.3">C</text>
<text x="405.9" y="180.3">C</text>
<text x="4.1" y="249.4">D</text>
<text x="405.9" y="249.4">D</text>
<text x="41.6" y="287.7">1</text>
<text x="110.8" y="287.7">2</text>
<text x="179.9" y="287.7">3</text>
<text x="249.1" y="287.7">4</text>
<text x="318.2" y="287.7">5</text>
</g>
<g font-size="3.2" fill="#000080">
<text x="42.1" y="17.5">P1</text>
<text x="125" y="17.5">P2</text>
<text x="42.1" y="20.7">2x16</text>
<text x="125" y="20.7">2x16</text>
<text x="260.7" y="53">U5</text>
<text x="42.1" y="93.4">P3</text>
<text x="123.2" y="93.4">P4</text>
<text x="42.1" y="96.6">2x16</text>
<text x="123.2" y="96.6">2x16</text>
<text x="298.2" y="98.9">EPM7128SLC84</text>
</g>
<g font-size="3.2" fill="#00f">
<text x="35" y="25.1">1</text>
<text x="35" y="28.6">3</text>
<text x="51.2" y="25.1">2</text>
<text x="51.2" y="28.6">4</text>
<text x="117.9" y="25.1">1</text>
<text x="117.9" y="28.6">3</text>
<text x="134.1" y="25.1">2</text>
<text x="134.1" y="28.6">4</text>
<text x="35" y="32.1">5</text>
<text x="35" y="35.7">7</text>
<text x="51.2" y="32.1">6</text>
<text x="51.2" y="35.7">8</text>
<text x="117.9" y="32.1">5</text>
<text x="117.9" y="35.7">7</text>
<text x="134.1" y="32.1">6</text>
<text x="134.1" y="35.7">8</text>
<text x="35" y="39.2">9</text>
<text x="51.2" y="39.2">10</text>
<text x="117.9" y="39.2">9</text>
<text x="134.1" y="39.2">10</text>
<text x="33" y="42.7">11</text>
<text x="33" y="46.2">13</text>
<text x="51.2" y="42.7">12</text>
<text x="51.2" y="46.2">14</text>
<text x="115.9" y="42.7">11</text>
<text x="115.9" y="46.2">13</text>
<text x="134.1" y="42.7">12</text>
<text x="134.1" y="46.2">14</text>
<text x="33" y="49.8">15</text>
<text x="33" y="53.3">17</text>
<text x="51.2" y="49.8">16</text>
<text x="51.2" y="53.3">18</text>
<text x="115.9" y="49.8">15</text>
<text x="115.9" y="53.3">17</text>
<text x="134.1" y="49.8">16</text>
<text x="134.1" y="53.3">18</text>
<text x="33" y="56.8">19</text>
<text x="51.2" y="56.8">20</text>
<text x="115.9" y="56.8">19</text>
<text x="134.1" y="56.8">20</text>
<text x="299.5" y="55.4" transform="rotate(-90 299.5 55.4)">78</text>
<text x="303" y="55.4" transform="rotate(-90 303 55.4)">66</text>
<text x="306.6" y="55.4" transform="rotate(-90 306.6 55.4)">53</text>
<text x="310.1" y="55.4" transform="rotate(-90 310.1 55.4)">38</text>
<text x="313.6" y="55.4" transform="rotate(-90 313.6 55.4)">26</text>
<text x="317.1" y="55.4" transform="rotate(-90 317.1 55.4)">13</text>
<text x="324.2" y="55.4" transform="rotate(-90 324.2 55.4)">43</text>
<text x="327.7" y="55.4" transform="rotate(-90 327.7 55.4)">3</text>
<text x="33" y="60.4">21</text>
<text x="33" y="63.9">23</text>
<text x="51.2" y="60.4">22</text>
<text x="51.2" y="63.9">24</text>
<text x="115.9" y="60.4">21</text>
<text x="115.9" y="63.9">23</text>
<text x="134.1" y="60.4">22</text>
<text x="134.1" y="63.9">24</text>
<text x="255.3" y="60.4">14</text>
<text x="255.3" y="63.9">23</text>
<text x="261.8" y="61.8">TDI/B32</text>
<text x="261.8" y="65.3">TMS/C48</text>
<text x="340.7" y="61.8">INPUT/GCLK1</text>
<text x="340.7" y="65.3">INPUT/GCLRn</text>
<text x="365.1" y="60.4">83</text>
<text x="365.1" y="63.9">1</text>
<text x="33" y="67.4">25</text>
<text x="33" y="70.9">27</text>
<text x="51.2" y="67.4">26</text>
<text x="51.2" y="70.9">28</text>
<text x="115.9" y="67.4">25</text>
<text x="115.9" y="70.9">27</text>
<text x="134.1" y="67.4">26</text>
<text x="134.1" y="70.9">28</text>
<text x="255.3" y="67.4">62</text>
<text x="255.3" y="70.9">71</text>
<text x="261.8" y="68.8">TCK/F96</text>
<text x="344.8" y="68.8">INPUT/OE1</text>
<text x="365.1" y="67.4">84</text>
<text x="365.1" y="70.9">2</text>
<text x="33" y="74.5">29</text>
<text x="33" y="78">31</text>
<text x="51.2" y="74.5">30</text>
<text x="51.2" y="78">32</text>
<text x="115.9" y="74.5">29</text>
<text x="115.9" y="78">31</text>
<text x="134.1" y="74.5">30</text>
<text x="134.1" y="78">32</text>
<text x="261.8" y="72.4">TDO/G112</text>
<text x="325.6" y="77.2" transform="rotate(-90 325.6 77.2)">VCCINT(5V)</text>
<text x="329.1" y="77.2" transform="rotate(-90 329.1 77.2)">VCCINT(5V)</text>
<text x="332.7" y="72.4">INPUT/OE2/GCLK2</text>
<text x="300.9" y="81" transform="rotate(-90 300.9 81)">VCCIO(3V/5V)</text>
<text x="304.4" y="81" transform="rotate(-90 304.4 81)">VCCIO(3V/5V)</text>
<text x="308" y="81" transform="rotate(-90 308 81)">VCCIO(3V/5V)</text>
<text x="311.5" y="81" transform="rotate(-90 311.5 81)">VCCIO(3V/5V)</text>
<text x="315" y="81" transform="rotate(-90 315 81)">VCCIO(3V/5V)</text>
<text x="318.6" y="81" transform="rotate(-90 318.6 81)">VCCIO(3V/5V)</text>
<text x="255.3" y="85.1">12</text>
<text x="255.3" y="88.6">11</text>
<text x="261.8" y="86.5">A3</text>
<text x="261.8" y="90">A5</text>
<text x="356.4" y="86.5">B17</text>
<text x="356.4" y="90">B19</text>
<text x="365.1" y="85.1">22</text>
<text x="365.1" y="88.6">21</text>
<text x="255.3" y="92.1">10</text>
<text x="257.3" y="95.6">9</text>
<text x="261.8" y="93.5">A6</text>
<text x="356.4" y="93.5">B21</text>
<text x="365.1" y="92.1">20</text>
<text x="365.1" y="95.6">18</text>
<text x="35" y="100.9">1</text>
<text x="51.2" y="100.9">2</text>
<text x="116.2" y="100.9">1</text>
<text x="132.3" y="100.9">2</text>
<text x="257.3" y="99.2">8</text>
<text x="261.8" y="97">A8</text>
<text x="261.8" y="100.6">A11</text>
<text x="356.4" y="97">B24</text>
<text x="356.4" y="100.6">B25</text>
<text x="365.1" y="99.2">17</text>
<text x="35" y="104.5">3</text>
<text x="35" y="108">5</text>
<text x="51.2" y="104.5">4</text>
<text x="51.2" y="108">6</text>
<text x="116.2" y="104.5">3</text>
<text x="116.2" y="108">5</text>
<text x="132.3" y="104.5">4</text>
<text x="132.3" y="108">6</text>
<text x="257.3" y="102.7">6</text>
<text x="257.3" y="106.2">5</text>
<text x="261.8" y="104.1">A13</text>
<text x="261.8" y="107.6">A14</text>
<text x="356.4" y="104.1">B27</text>
<text x="356.4" y="107.6">B29</text>
<text x="365.1" y="102.7">16</text>
<text x="365.1" y="106.2">15</text>
<text x="35" y="111.5">7</text>
<text x="51.2" y="111.5">8</text>
<text x="116.2" y="111.5">7</text>
<text x="132.3" y="111.5">8</text>
<text x="257.3" y="109.7">4</text>
<text x="261.8" y="111.2">A16</text>
<text x="33" y="118.6">11</text>
<text x="35" y="115">9</text>
<text x="51.2" y="115">10</text>
<text x="51.2" y="118.6">12</text>
<text x="114.1" y="118.6">11</text>
<text x="116.2" y="115">9</text>
<text x="132.3" y="115">10</text>
<text x="132.3" y="118.6">12</text>
<text x="255.3" y="116.8">41</text>
<text x="261.8" y="118.2">D49</text>
<text x="356.4" y="118.2">C35</text>
<text x="365.1" y="116.8">31</text>
<text x="33" y="122.1">13</text>
<text x="33" y="125.6">15</text>
<text x="51.2" y="122.1">14</text>
<text x="51.2" y="125.6">16</text>
<text x="114.1" y="122.1">13</text>
<text x="114.1" y="125.6">15</text>
<text x="132.3" y="122.1">14</text>
<text x="132.3" y="125.6">16</text>
<text x="255.3" y="120.3">40</text>
<text x="255.3" y="123.9">39</text>
<text x="261.8" y="121.7">D51</text>
<text x="261.8" y="125.3">D53</text>
<text x="356.4" y="121.7">C37</text>
<text x="356.4" y="125.3">C38</text>
<text x="365.1" y="120.3">30</text>
<text x="365.1" y="123.9">29</text>
<text x="33" y="129.2">17</text>
<text x="51.2" y="129.2">18</text>
<text x="114.1" y="129.2">17</text>
<text x="132.3" y="129.2">18</text>
<text x="255.3" y="127.4">37</text>
<text x="255.3" y="130.9">36</text>
<text x="261.8" y="128.8">D56</text>
<text x="356.4" y="128.8">C40</text>
<text x="365.1" y="127.4">28</text>
<text x="365.1" y="130.9">27</text>
<text x="33" y="132.7">19</text>
<text x="33" y="136.2">21</text>
<text x="51.2" y="132.7">20</text>
<text x="51.2" y="136.2">22</text>
<text x="114.1" y="132.7">19</text>
<text x="114.1" y="136.2">21</text>
<text x="132.3" y="132.7">20</text>
<text x="132.3" y="136.2">22</text>
<text x="255.3" y="134.4">35</text>
<text x="255.3" y="138">34</text>
<text x="261.8" y="132.3">D57</text>
<text x="261.8" y="135.9">D59</text>
<text x="356.4" y="132.3">C43</text>
<text x="356.4" y="135.9">C45</text>
<text x="365.1" y="134.4">25</text>
<text x="365.1" y="138">24</text>
<text x="33" y="139.7">23</text>
<text x="33" y="143.3">25</text>
<text x="51.2" y="139.7">24</text>
<text x="51.2" y="143.3">26</text>
<text x="114.1" y="139.7">23</text>
<text x="114.1" y="143.3">25</text>
<text x="132.3" y="139.7">24</text>
<text x="132.3" y="143.3">26</text>
<text x="255.3" y="141.5">33</text>
<text x="261.8" y="139.4">D61</text>
<text x="261.8" y="142.9">D64</text>
<text x="356.4" y="139.4">C46</text>
<text x="33" y="146.8">27</text>
<text x="51.2" y="146.8">28</text>
<text x="114.1" y="146.8">27</text>
<text x="132.3" y="146.8">28</text>
<text x="255.3" y="148.6">44</text>
<text x="261.8" y="150">E65</text>
<text x="356.8" y="150">F83</text>
<text x="365.1" y="148.6">54</text>
<text x="33" y="150.3">29</text>
<text x="33" y="153.8">31</text>
<text x="51.2" y="150.3">30</text>
<text x="51.2" y="153.8">32</text>
<text x="114.1" y="150.3">29</text>
<text x="114.1" y="153.8">31</text>
<text x="132.3" y="150.3">30</text>
<text x="132.3" y="153.8">32</text>
<text x="255.3" y="152.1">45</text>
<text x="255.3" y="155.6">46</text>
<text x="261.8" y="153.5">E67</text>
<text x="356.8" y="153.5">F85</text>
<text x="365.1" y="152.1">55</text>
<text x="365.1" y="155.6">56</text>
<text x="255.3" y="159.1">48</text>
<text x="261.8" y="157">E69</text>
<text x="261.8" y="160.5">E72</text>
<text x="356.8" y="157">F86</text>
<text x="356.8" y="160.5">F88</text>
<text x="365.1" y="159.1">57</text>
<text x="255.3" y="162.7">49</text>
<text x="255.3" y="166.2">50</text>
<text x="261.8" y="164.1">E73</text>
<text x="261.8" y="167.6">E75</text>
<text x="356.8" y="164.1">F91</text>
<text x="356.8" y="167.6">F93</text>
<text x="365.1" y="162.7">58</text>
<text x="365.1" y="166.2">60</text>
<text x="255.3" y="169.7">51</text>
<text x="255.3" y="173.2">52</text>
<text x="261.8" y="171.1">E77</text>
<text x="356.8" y="171.1">F94</text>
<text x="365.1" y="169.7">61</text>
<text x="261.8" y="174.7">E80</text>
<text x="255.3" y="180.3">73</text>
<text x="255.3" y="183.8">74</text>
<text x="261.8" y="181.7">H115</text>
<text x="261.8" y="185.2">H117</text>
<text x="356.2" y="181.7">G97</text>
<text x="356.2" y="185.2">G99</text>
<text x="365.1" y="180.3">63</text>
<text x="365.1" y="183.8">64</text>
<text x="255.3" y="187.4">75</text>
<text x="255.3" y="190.9">76</text>
<text x="261.8" y="188.8">H118</text>
<text x="354.1" y="188.8">G101</text>
<text x="365.1" y="187.4">65</text>
<text x="365.1" y="190.9">67</text>
<text x="255.3" y="194.4">77</text>
<text x="255.3" y="197.9">79</text>
<text x="261.8" y="192.3">H120</text>
<text x="261.8" y="195.8">H123</text>
<text x="354.1" y="192.3">G104</text>
<text x="354.1" y="195.8">G105</text>
<text x="365.1" y="194.4">68</text>
<text x="365.1" y="197.9">69</text>
<text x="255.3" y="201.5">80</text>
<text x="261.8" y="199.4">H125</text>
<text x="261.8" y="202.9">H126</text>
<text x="354.1" y="199.4">G107</text>
<text x="354.1" y="202.9">G109</text>
<text x="365.1" y="201.5">70</text>
<text x="255.3" y="205">81</text>
<text x="261.8" y="206.4">H128</text>
<text x="300.9" y="208.2" transform="rotate(-90 300.9 208.2)">GNDINT</text>
<text x="304.4" y="208.2" transform="rotate(-90 304.4 208.2)">GNDINT</text>
<text x="311.5" y="208.2" transform="rotate(-90 311.5 208.2)">GNDIO</text>
<text x="315" y="208.2" transform="rotate(-90 315 208.2)">GNDIO</text>
<text x="318.6" y="208.2" transform="rotate(-90 318.6 208.2)">GNDIO</text>
<text x="322.1" y="208.2" transform="rotate(-90 322.1 208.2)">GNDIO</text>
<text x="325.6" y="208.2" transform="rotate(-90 325.6 208.2)">GNDIO</text>
<text x="329.1" y="208.2" transform="rotate(-90 329.1 208.2)">GNDIO</text>
<text x="299.5" y="214.7" transform="rotate(-90 299.5 214.7)">42</text>
<text x="303" y="214.7" transform="rotate(-90 303 214.7)">82</text>
<text x="310.1" y="212.7" transform="rotate(-90 310.1 212.7)">7</text>
<text x="313.6" y="214.7" transform="rotate(-90 313.6 214.7)">19</text>
<text x="317.1" y="214.7" transform="rotate(-90 317.1 214.7)">32</text>
<text x="320.7" y="214.7" transform="rotate(-90 320.7 214.7)">47</text>
<text x="324.2" y="214.7" transform="rotate(-90 324.2 214.7)">59</text>
<text x="327.7" y="214.7" transform="rotate(-90 327.7 214.7)">72</text>
</g>
</svg>
